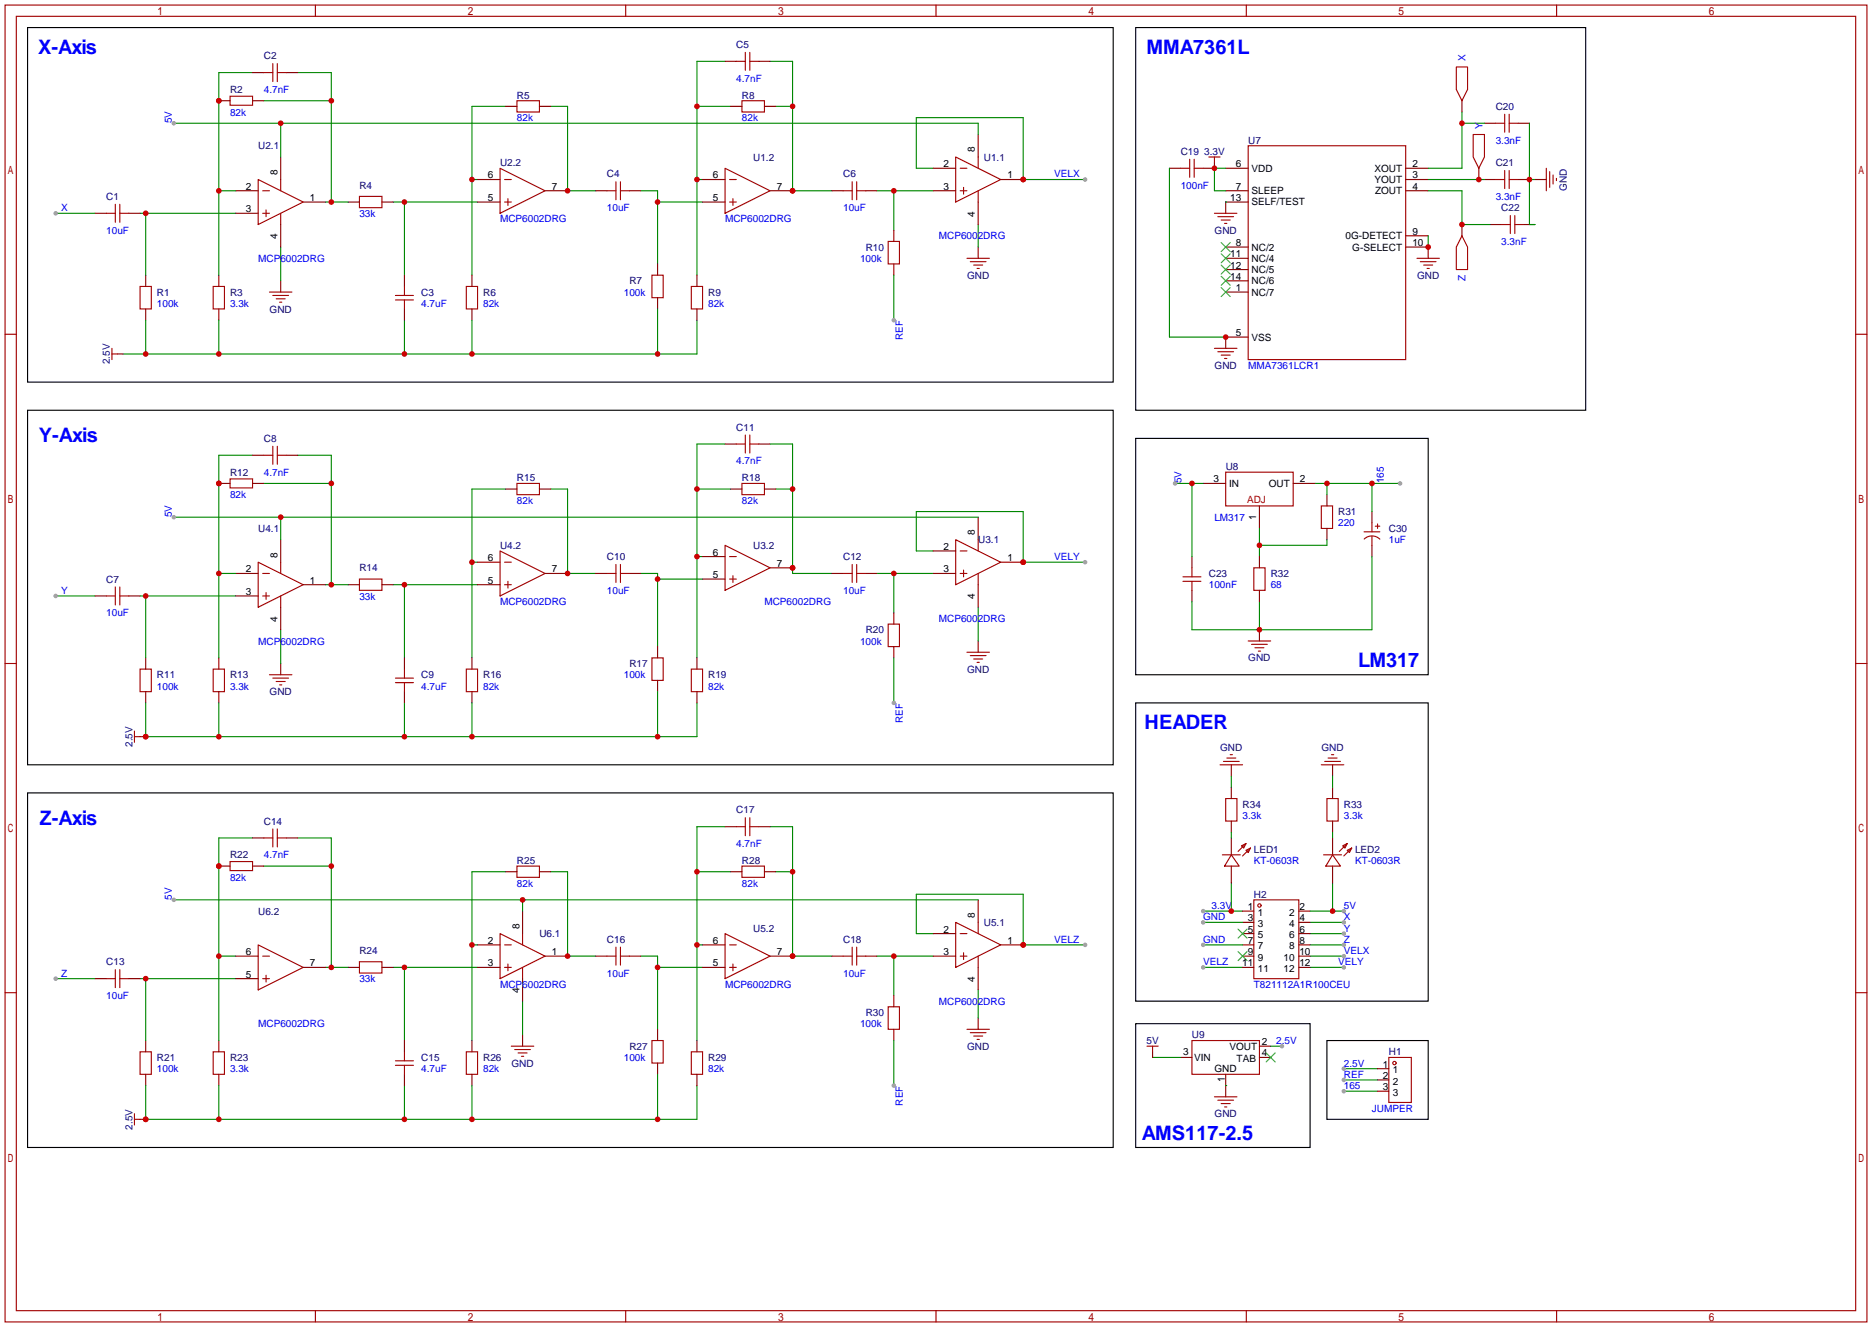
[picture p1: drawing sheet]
<svg xmlns="http://www.w3.org/2000/svg" width="423mm" height="299mm" viewBox="0 0 423 299" stroke-linecap="round" stroke-linejoin="round" font-family="sans-serif">
<g fill="none" stroke="#a10000" stroke-width=".25">
<path d="M1.1 1.1h420.4v297.2h-420.4zM3.7 3.7h415.3v292.1h-415.3zM71.2 1.1v2.6M141.3 1.1v2.6M211.3 1.1v2.6M281.4 1.1v2.6M351.5 1.1v2.6M1.1 75.4h2.6M419 75.4h2.5M1.1 149.7h2.6M419 149.7h2.5M1.1 224h2.6"/>
<path d="M419 224h2.5M71.2 295.8v2.5M141.3 295.8v2.5M211.3 295.8v2.5M281.4 295.8v2.5M351.5 295.8v2.5"/>
</g>
<path d="M12.6 48.1h8.9" fill="none" stroke="#008700" stroke-width=".25"/>
<circle cx="12.6" cy="48.1" r=".51" fill="#999"/>
<path d="M114.2 24h-7.6v38.1M106.6 40.5h1.2" fill="none" stroke="#008700" stroke-width=".25"/>
<circle cx="106.6" cy="40.5" r=".63" fill="#c00"/>
<path d="M88.8 45.6h19M91.3 45.6v16.5" fill="none" stroke="#008700" stroke-width=".25"/>
<circle cx="91.3" cy="45.6" r=".63" fill="#c00"/>
<path d="M124.3 24h3.8v19.1h6.4M144.7 43.1h3.8v16.5M148.5 45.6h10.1" fill="none" stroke="#008700" stroke-width=".25"/>
<circle cx="148.5" cy="45.6" r=".63" fill="#c00"/>
<g fill="none" stroke="#870000" stroke-width=".25">
<path d="M114.2 24h2.5M121.8 24h2.5M78.6 45.6h2.6M86.2 45.6h2.6M148.5 59.6v2.5M32.9 62.1v2.5M32.9 69.7v2.6M49.4 62.1v2.5M49.4 69.7v2.6M63.4 63.4v2.5M106.6 62.1v2.5M106.6 69.7v2.6"/>
<path d="M148.5 67.2v2.5"/>
</g>
<path d="M116.7 22.7h5.1v2.6h-5.1zM81.2 44.3h5v2.6h-5zM31.6 64.6h2.6v5.1h-2.6zM48.1 64.6h2.6v5.1h-2.6zM60.8 65.9h5.1M61.6 66.7h3.6M62.4 67.4h2M63.1 68.2h.5M105.3 64.6h2.5v5.1h-2.5zM147.2 62.1h2.5v5.1h-2.5z" fill="none" stroke="#a10000" stroke-width=".25"/>
<path d="M63.4 55.8v7.6M32.9 72.3v7.6M49.4 72.3v7.6M91.3 72.3v7.6M106.6 72.3v7.6M148.5 69.7v10.2M157.4 72.3v7.6h-129.6" fill="none" stroke="#008700" stroke-width=".25"/>
<g fill="#c00">
<circle cx="32.9" cy="79.9" r=".63"/>
<circle cx="49.4" cy="79.9" r=".63"/>
<circle cx="91.3" cy="79.9" r=".63"/>
<circle cx="106.6" cy="79.9" r=".63"/>
<circle cx="148.5" cy="79.9" r=".63"/>
</g>
<path d="M31.6 48.1h21.6M32.9 48.1v14" fill="none" stroke="#008700" stroke-width=".25"/>
<circle cx="32.9" cy="48.1" r=".63" fill="#c00"/>
<path d="M163.7 13.8h-6.3v48.3M157.4 24h7.6M157.4 40.5h1.2" fill="none" stroke="#008700" stroke-width=".25"/>
<g fill="#c00">
<circle cx="157.4" cy="40.5" r=".63"/>
<circle cx="157.4" cy="24" r=".63"/>
</g>
<path d="M173.9 13.8h5v29.3h8.9M175.1 24h3.8" fill="none" stroke="#008700" stroke-width=".25"/>
<g fill="#c00">
<circle cx="178.9" cy="24" r=".63"/>
<circle cx="178.9" cy="43.1" r=".63"/>
</g>
<path d="M198 43.1h12.7M201.8 43.1v8.8" fill="none" stroke="#008700" stroke-width=".25"/>
<circle cx="201.8" cy="43.1" r=".63" fill="#c00"/>
<path d="M166.2 13.8h2.1M168.3 11.8v4.1M169.3 11.8v4.1M169.3 13.8h2M167.5 22.7h5.1v2.6h-5.1zM200.5 54.5h2.6v5.1h-2.6zM156.1 64.6h2.5v5.1h-2.5z" fill="none" stroke="#a10000" stroke-width=".25"/>
<path d="M163.7 13.8h2.5M171.3 13.8h2.6M165 24h2.5M172.6 24h2.5M201.8 51.9v2.6M201.8 59.6v2.5M157.4 62.1v2.5M157.4 69.7v2.6" fill="none" stroke="#870000" stroke-width=".25"/>
<path d="M210.7 38h-3.8v-11.5h24.1v14h14" fill="none" stroke="#008700" stroke-width=".25"/>
<circle cx="231" cy="40.5" r=".63" fill="#c00"/>
<circle cx="245" cy="40.5" r=".51" fill="#999"/>
<path d="M112.9 38l10.2 5.1-10.2 5zM58.3 40.5l10.2 5.1-10.2 5.1zM59.3 43.1h1.5M59.3 48.1h1.5M60.1 47.4v1.5M63.4 40.5v2.6M63.4 48.1v2.6M113.9 40.5h1.5M113.9 45.6h1.5M114.7 44.8v1.6" fill="none" stroke="#a10000" stroke-width=".25"/>
<path d="M63.4 35.4v5.1M53.2 48.1h5.1M53.2 43.1h5.1M63.4 50.7v5.1M68.5 45.6h5M107.8 45.6h5.1M107.8 40.5h5.1M123.1 43.1h5" fill="none" stroke="#870000" stroke-width=".25"/>
<circle cx="128.1" cy="43.1" r=".63" fill="#c00"/>
<path d="M26.5 79.9h1.3" fill="none" stroke="#870000" stroke-width=".25"/>
<path d="M25.3 78.6v2.6M25.3 79.9h1.2" fill="none" stroke="#a10000" stroke-width=".25"/>
<path d="M67.2 16.4h7.6v29.2M59.6 22.7h15.2M73.5 45.6h5.1" fill="none" stroke="#008700" stroke-width=".25"/>
<g fill="#c00">
<circle cx="74.8" cy="45.6" r=".63"/>
<circle cx="74.8" cy="22.7" r=".63"/>
</g>
<path d="M57 16.4h-7.6v45.7M49.4 43.1h3.8" fill="none" stroke="#008700" stroke-width=".25"/>
<g fill="#c00">
<circle cx="49.4" cy="43.1" r=".63"/>
<circle cx="49.4" cy="22.7" r=".63"/>
</g>
<path d="M51.9 21.7h5.1v2h-5.1z" fill="none" stroke="#a10000" stroke-width=".25"/>
<path d="M49.4 22.7h2.5M57 22.7h2.6" fill="none" stroke="#870000" stroke-width=".25"/>
<circle cx="49.4" cy="22.7" r=".63" fill="#c00"/>
<path d="M57 16.4h2.6M64.6 16.4h2.6M21.5 48.1h2.5M29.1 48.1h2.5M134.5 43.1h2.5M142.1 43.1h2.6M187.8 43.1h2.6M195.5 43.1h2.5M91.3 62.1v2.5M91.3 69.7v2.6" fill="none" stroke="#870000" stroke-width=".25"/>
<g fill="none" stroke="#a10000" stroke-width=".25">
<path d="M59.6 16.4h2M61.6 14.4v4M62.6 14.4v4M62.6 16.4h2M24 48.1h2M26 46.1v4.1M27.1 46.1v4.1M27.1 48.1h2M137 43.1h2.1M139.1 41v4.1M140.1 41v4.1M140.1 43.1h2"/>
<path d="M190.4 43.1h2M192.4 41v4.1M193.4 43.1h2.1M193.4 41v4.1M89.3 66.7h4M89.3 67.7h4M91.3 64.6v2.1M91.3 67.7v2"/>
</g>
<path d="M6.2 6.2h245.1v80h-245.1z" fill="none" stroke="#000" stroke-width=".25"/>
<path d="M201.8 62.1v10.2" fill="none" stroke="#008700" stroke-width=".25"/>
<circle cx="201.8" cy="72.3" r=".51" fill="#999"/>
<path d="M276.7 106.6h15.3v7.6h-15.3zM298.3 114.2h2.6v5.1h-2.6zM309.8 118v2M310.5 118.7h1M311 118.2v1.1M267.1 130.2h4M267.1 131.2h4M269.1 128.1v2.1M269.1 131.2v2M308 120h3.5M308 121.7a2.54 2.54 0 0 1 3.5 0M309.8 121v2.1" fill="none" stroke="#a10000" stroke-width=".25"/>
<path d="M271.7 109.1h5M284.4 114.2v5.1M292 109.1h5.1M299.6 111.6v2.6M299.6 119.3v2.5M309.8 115.4v2.6M269.1 125.6v2.5M269.1 133.2v2.6M309.8 123.1v2.5" fill="none" stroke="#870000" stroke-width=".25"/>
<path d="M297.1 109.1h19M299.6 109.1v2.5M309.8 109.1v6.3" fill="none" stroke="#008700" stroke-width=".25"/>
<g fill="#c00">
<circle cx="299.6" cy="109.1" r=".63"/>
<circle cx="309.8" cy="109.1" r=".63"/>
</g>
<circle cx="316.1" cy="109.1" r=".51" fill="#999"/>
<path d="M284.4 119.3v6.3M299.6 121.8v1.3h-15.2" fill="none" stroke="#008700" stroke-width=".25"/>
<circle cx="284.4" cy="123.1" r=".63" fill="#c00"/>
<path d="M265.3 109.1h6.4M269.1 109.1v16.5" fill="none" stroke="#008700" stroke-width=".25"/>
<circle cx="269.1" cy="109.1" r=".63" fill="#c00"/>
<circle cx="265.3" cy="109.1" r=".51" fill="#999"/>
<path d="M284.4 142.1v2.6" fill="none" stroke="#870000" stroke-width=".25"/>
<path d="M281.8 144.7h5.1M282.6 145.4h3.5M283.3 146.2h2.1M284.1 146.9h.5" fill="none" stroke="#a10000" stroke-width=".25"/>
<path d="M284.4 135.8v6.3M309.8 125.6v16.5h-40.7v-6.3" fill="none" stroke="#008700" stroke-width=".25"/>
<circle cx="284.4" cy="142.1" r=".63" fill="#c00"/>
<path d="M278 199.3v6.3M271.7 205.6h8.8" fill="none" stroke="#008700" stroke-width=".25"/>
<circle cx="278" cy="205.6" r=".63" fill="#c00"/>
<circle cx="271.7" cy="205.6" r=".51" fill="#999"/>
<path d="M271.7 218.3h8.8" fill="none" stroke="#008700" stroke-width=".25"/>
<circle cx="271.7" cy="218.3" r=".51" fill="#999"/>
<path d="M259 236.1h2.5M260.2 236.1v1.3M269.1 234.8h15.3v7.6h-15.3zM274.2 247.5h5.1M275 248.3h3.5M275.7 249h2M276.5 249.8h.5" fill="none" stroke="#a10000" stroke-width=".25"/>
<path d="M260.2 237.4v1.2M266.6 238.6h2.5M284.4 236.1h2.5M284.4 238.6h2.5M276.7 242.4v5.1" fill="none" stroke="#870000" stroke-width=".25"/>
<path d="M285.9 237.6l2 2M287.9 237.6l-2 2" fill="none" stroke="#3c3" stroke-width=".25"/>
<path d="M260.2 238.6h6.4M286.9 236.1h2.5M276.7 245h.1" fill="none" stroke="#008700" stroke-width=".25"/>
<circle cx="289.4" cy="236.1" r=".51" fill="#999"/>
<path d="M281.8 32.9h35.6v48.3h-35.6zM274.2 48.1h5.1M275 48.9h3.5M275.7 49.7h2M276.5 50.4h.5M319.9 58.3h5.1M320.7 59.1h3.5M321.4 59.8h2.1M322.2 60.6h.5" fill="none" stroke="#a10000" stroke-width=".25"/>
<g fill="none" stroke="#870000" stroke-width=".25">
<path d="M276.7 38h5.1M317.4 38h5.1M276.7 43.1h5.1M276.7 55.8h5.1M276.7 58.3h5.1M281.8 45.6h-5.1v2.5M317.4 43.1h5.1M317.4 55.8h5.1v2.5M317.4 53.2h5.1M317.4 40.5h5.1M276.7 60.8h5.1M276.7 63.4h5.1"/>
<path d="M276.7 65.9h5.1M276.7 76.1h5.1"/>
</g>
<path d="M275.7 54.7l2 2.1M275.7 57.3l2 2M275.7 59.8l2 2M277.7 54.7l-2 2.1M277.7 57.3l-2 2M277.7 59.8l-2 2M275.7 62.4l2 2M275.7 64.9l2 2M277.7 62.4l-2 2M277.7 64.9l-2 2" fill="none" stroke="#3c3" stroke-width=".25"/>
<path d="M276.7 45.6h.1M322.5 53.2v2.6" fill="none" stroke="#008700" stroke-width=".25"/>
<circle cx="322.5" cy="55.8" r=".63" fill="#c00"/>
<path d="M264 38h2.6M271.7 38h2.5M276.7 76.1v2.5" fill="none" stroke="#870000" stroke-width=".25"/>
<path d="M266.6 38h2M268.6 35.9v4.1M269.6 35.9v4.1M269.6 38h2.1M274.2 78.6h5.1M275 79.4h3.5M275.7 80.1h2M276.5 80.9h.5" fill="none" stroke="#a10000" stroke-width=".25"/>
<path d="M264 38v38.1h12.7" fill="none" stroke="#008700" stroke-width=".25"/>
<circle cx="276.7" cy="76.1" r=".63" fill="#c00"/>
<path d="M274.2 36.7v1.3" fill="none" stroke="#870000" stroke-width=".25"/>
<path d="M272.9 35.4h2.6M274.2 35.4v1.3" fill="none" stroke="#a10000" stroke-width=".25"/>
<path d="M276.7 38h-2.5v5.1h2.5" fill="none" stroke="#008700" stroke-width=".25"/>
<circle cx="274.2" cy="38" r=".63" fill="#c00"/>
<path d="M335.2 27.8h2.5M342.8 27.8h2.5M335.2 40.5h2.5M336.4 50.7h2.6M342.8 40.5h2.5M344 50.7h2.6" fill="none" stroke="#870000" stroke-width=".25"/>
<path d="M337.7 27.8h2M339.7 25.8v4M339.7 38.5v4M340.7 25.8v4M340.7 38.5v4M340.7 27.8h2.1M337.7 40.5h2M339 50.7h2M340.7 40.5h2.1M341 48.6v4.1M342 48.6v4.1M342 50.7h2" fill="none" stroke="#a10000" stroke-width=".25"/>
<path d="M345.3 27.8v22.9h1.3M345.3 40.5h1.3" fill="none" stroke="#008700" stroke-width=".25"/>
<circle cx="345.3" cy="40.5" r=".63" fill="#c00"/>
<path d="M346.6 40.5h2.5" fill="none" stroke="#870000" stroke-width=".25"/>
<path d="M349.1 38v5.1M349.9 38.7v3.6M350.6 39.5v2M351.4 40.3v.5" fill="none" stroke="#a10000" stroke-width=".25"/>
<path d="M330.1 25.3v12.7h-7.6M330.1 27.8h5.1" fill="none" stroke="#008700" stroke-width=".25"/>
<circle cx="330.1" cy="27.8" r=".63" fill="#c00"/>
<path d="M322.5 40.5h12.7M322.5 43.1h7.6v7.6h6.3" fill="none" stroke="#008700" stroke-width=".25"/>
<path d="M330.1 22.7v2.6M333.9 38v2.5" fill="none" stroke="#870000" stroke-width=".25"/>
<path d="M328.8 15.1h2.5v5.1l-1.2 2.5-1.3-2.5z" fill="none" stroke="#a10000" stroke-width=".25"/>
<circle cx="333.9" cy="40.5" r=".63" fill="#c00"/>
<path d="M332.6 30.4h2.6v5l-1.3 2.6-1.3-2.6z" fill="none" stroke="#a10000" stroke-width=".25"/>
<path d="M330.1 50.7v2.5" fill="none" stroke="#870000" stroke-width=".25"/>
<circle cx="330.1" cy="50.7" r=".63" fill="#c00"/>
<path d="M330.1 53.2l1.2 2.6v5h-2.5v-5z" fill="none" stroke="#a10000" stroke-width=".25"/>
<path d="M300.9 199.3v6.3M295.8 205.6h7.6" fill="none" stroke="#008700" stroke-width=".25"/>
<circle cx="300.9" cy="205.6" r=".63" fill="#c00"/>
<circle cx="303.4" cy="205.6" r=".51" fill="#999"/>
<path d="M295.8 218.3h7.6" fill="none" stroke="#008700" stroke-width=".25"/>
<circle cx="303.4" cy="218.3" r=".51" fill="#999"/>
<path d="M256.4 6.2h101.6v86.4h-101.6zM256.4 98.9h66.1v53.4h-66.1zM256.4 158.6h66.1v67.3h-66.1zM256.4 231h39.4v28h-39.4z" fill="none" stroke="#000" stroke-width=".25"/>
<path d="M303.4 243.7h7.6" fill="none" stroke="#008700" stroke-width=".25"/>
<circle cx="303.4" cy="243.7" r=".51" fill="#999"/>
<path d="M303.4 241.2h7.6" fill="none" stroke="#008700" stroke-width=".25"/>
<circle cx="303.4" cy="241.2" r=".51" fill="#999"/>
<path d="M303.4 246.3h7.6" fill="none" stroke="#008700" stroke-width=".25"/>
<circle cx="303.4" cy="246.3" r=".51" fill="#999"/>
<path d="M299.6 234.8h22.9v17.8h-22.9z" fill="none" stroke="#000" stroke-width=".25"/>
<g fill="none" stroke="#a10000" stroke-width=".25">
<path d="M275.5 172.6h5M276.2 171.8h3.6M277 171.1h2M277.7 170.3h.6M298.3 172.6h5.1M299.1 171.8h3.5M299.8 171.1h2.1M300.6 170.3h.5M276 192.9h4M278 192.9l1.8 2.6h-3.3zM280.3 190.9l1-.5-.5 1zM281.3 191.9l1-.5-.5 1z"/>
<path d="M281.3 190.4l-1.8 1.8M282.3 191.4l-1.8 1.8M298.8 192.9h4.1M300.9 192.9l1.7 2.6h-3.3zM303.1 190.9l1.1-.5-.5 1zM304.2 191.9l1-.5-.5 1zM304.2 190.4l-1.8 1.8M305.2 191.4l-1.8 1.8"/>
</g>
<path d="M278 172.6v2.5M300.9 172.6v2.5M278 189.1v3.8M278 195.5v3.8M300.9 189.1v3.8M300.9 195.5v3.8" fill="none" stroke="#870000" stroke-width=".25"/>
<path d="M295.8 215.8h7.6" fill="none" stroke="#008700" stroke-width=".25"/>
<circle cx="303.4" cy="215.8" r=".51" fill="#999"/>
<path d="M295.8 213.2h7.6" fill="none" stroke="#008700" stroke-width=".25"/>
<circle cx="303.4" cy="213.2" r=".51" fill="#999"/>
<path d="M295.8 210.7h7.6" fill="none" stroke="#008700" stroke-width=".25"/>
<circle cx="303.4" cy="210.7" r=".51" fill="#999"/>
<path d="M295.8 208.2h7.6" fill="none" stroke="#008700" stroke-width=".25"/>
<circle cx="303.4" cy="208.2" r=".51" fill="#999"/>
<path d="M283.1 128.1h2.5v5.1h-2.5zM276.7 180.2h2.6v5.1h-2.6zM299.6 180.2h2.5v5.1h-2.5z" fill="none" stroke="#a10000" stroke-width=".25"/>
<path d="M284.4 125.6v2.5M284.4 133.2v2.6M278 177.7v2.5M300.9 177.7v2.5M278 185.3v2.5M300.9 185.3v2.5" fill="none" stroke="#870000" stroke-width=".25"/>
<path d="M12.6 134.5h8.9M278 175.1v2.6M300.9 175.1v2.6M278 187.8v1.3M300.9 187.8v1.3" fill="none" stroke="#008700" stroke-width=".25"/>
<circle cx="12.6" cy="134.5" r=".51" fill="#999"/>
<path d="M114.2 110.4h-7.6v38.1M106.6 126.9h1.2" fill="none" stroke="#008700" stroke-width=".25"/>
<circle cx="106.6" cy="126.9" r=".63" fill="#c00"/>
<path d="M88.8 132h19M91.3 132v16.5" fill="none" stroke="#008700" stroke-width=".25"/>
<circle cx="91.3" cy="132" r=".63" fill="#c00"/>
<path d="M124.3 110.4h3.8v19h6.4M144.7 129.4h3.8v16.5M148.5 130.7h10.1" fill="none" stroke="#008700" stroke-width=".25"/>
<circle cx="148.5" cy="130.7" r=".63" fill="#c00"/>
<g fill="none" stroke="#870000" stroke-width=".25">
<path d="M114.2 110.4h2.5M121.8 110.4h2.5M78.6 132h2.6M86.2 132h2.6M32.9 148.5v2.5M32.9 156.1v2.5M49.4 148.5v2.5M49.4 156.1v2.5M63.4 149.7v2.6M106.6 148.5v2.5M106.6 156.1v2.5M148.5 145.9v2.6"/>
<path d="M148.5 153.5v2.6"/>
</g>
<path d="M116.7 109.1h5.1v2.5h-5.1zM81.2 130.7h5v2.5h-5zM31.6 151h2.6v5.1h-2.6zM48.1 151h2.6v5.1h-2.6zM60.8 152.3h5.1M61.6 153h3.6M62.4 153.8h2M63.1 154.6h.5M105.3 151h2.5v5.1h-2.5zM147.2 148.5h2.5v5h-2.5z" fill="none" stroke="#a10000" stroke-width=".25"/>
<path d="M32.9 158.6v7.6h124.5v-7.6M49.4 158.6v7.6M63.4 142.1v7.6M91.3 158.6v7.6M106.6 158.6v7.6M148.5 156.1v10.1" fill="none" stroke="#008700" stroke-width=".25"/>
<g fill="#c00">
<circle cx="32.9" cy="166.2" r=".63"/>
<circle cx="49.4" cy="166.2" r=".63"/>
<circle cx="91.3" cy="166.2" r=".63"/>
<circle cx="106.6" cy="166.2" r=".63"/>
<circle cx="148.5" cy="166.2" r=".63"/>
</g>
<path d="M31.6 134.5h21.6M32.9 134.5v14" fill="none" stroke="#008700" stroke-width=".25"/>
<circle cx="32.9" cy="134.5" r=".63" fill="#c00"/>
<path d="M157.4 110.4h7.6M163.7 100.2h-6.3v48.3M157.4 125.6h1.2" fill="none" stroke="#008700" stroke-width=".25"/>
<g fill="#c00">
<circle cx="157.4" cy="125.6" r=".63"/>
<circle cx="157.4" cy="110.4" r=".63"/>
</g>
<path d="M173.9 100.2h5v29.2h8.9M175.1 110.4h3.8" fill="none" stroke="#008700" stroke-width=".25"/>
<g fill="#c00">
<circle cx="178.9" cy="128.1" r=".63"/>
<circle cx="178.9" cy="110.4" r=".63"/>
</g>
<path d="M198 129.4h12.7M201.8 129.4v8.9" fill="none" stroke="#008700" stroke-width=".25"/>
<circle cx="201.8" cy="129.4" r=".63" fill="#c00"/>
<path d="M168.3 98.2v4M169.3 98.2v4M166.2 100.2h2.1M167.5 109.1h5.1v2.5h-5.1zM169.3 100.2h2M156.1 151h2.5v5.1h-2.5zM200.5 140.8h2.6v5.1h-2.6zM218.3 147.2h5.1M219.1 148h3.5M219.8 148.7h2.1M220.6 149.5h.5" fill="none" stroke="#a10000" stroke-width=".25"/>
<path d="M163.7 100.2h2.5M165 110.4h2.5M171.3 100.2h2.6M172.6 110.4h2.5M201.8 138.3v2.5M157.4 148.5v2.5M157.4 156.1v2.5M201.8 145.9v2.6M220.9 144.7v2.5" fill="none" stroke="#870000" stroke-width=".25"/>
<path d="M210.7 124.3h-3.8v-8.9h24.1v11.5h14M220.9 137v7.7" fill="none" stroke="#008700" stroke-width=".25"/>
<circle cx="231" cy="126.9" r=".63" fill="#c00"/>
<circle cx="245" cy="126.9" r=".51" fill="#999"/>
<path d="M58.3 126.9l10.2 5.1-10.2 5zM59.3 129.4h1.5M59.3 134.5h1.5M60.1 133.7v1.6M63.4 126.9v2.5M63.4 134.5v2.5M112.9 124.3l10.2 5.1-10.2 5.1zM113.9 126.9h1.5M113.9 132h1.5M114.7 131.2v1.5" fill="none" stroke="#a10000" stroke-width=".25"/>
<path d="M53.2 134.5h5.1M53.2 129.4h5.1M63.4 121.8v5.1M63.4 137v5.1M68.5 132h5M107.8 132h5.1M107.8 126.9h5.1M123.1 129.4h5" fill="none" stroke="#870000" stroke-width=".25"/>
<circle cx="128.1" cy="129.4" r=".63" fill="#c00"/>
<path d="M31.6 166.2h1.3" fill="none" stroke="#870000" stroke-width=".25"/>
<circle cx="32.9" cy="166.2" r=".63" fill="#c00"/>
<path d="M30.4 165v2.5M30.4 166.2h1.2" fill="none" stroke="#a10000" stroke-width=".25"/>
<path d="M59.6 109.1h15.2M67.2 102.7h7.6v29.3M73.5 132h5.1" fill="none" stroke="#008700" stroke-width=".25"/>
<g fill="#c00">
<circle cx="74.8" cy="132" r=".63"/>
<circle cx="74.8" cy="109.1" r=".63"/>
</g>
<path d="M57 102.7h-7.6v45.8M49.4 129.4h3.8" fill="none" stroke="#008700" stroke-width=".25"/>
<g fill="#c00">
<circle cx="49.4" cy="129.4" r=".63"/>
<circle cx="49.4" cy="109.1" r=".63"/>
</g>
<path d="M51.9 108.1h5.1v2h-5.1z" fill="none" stroke="#a10000" stroke-width=".25"/>
<path d="M49.4 109.1h2.5M57 109.1h2.6" fill="none" stroke="#870000" stroke-width=".25"/>
<circle cx="49.4" cy="109.1" r=".63" fill="#c00"/>
<path d="M57 102.7h2.6M64.6 102.7h2.6M21.5 134.5h2.5M29.1 134.5h2.5M134.5 129.4h2.5M142.1 129.4h2.6M187.8 129.4h2.6M195.5 129.4h2.5M91.3 148.5v2.5M91.3 156.1v2.5" fill="none" stroke="#870000" stroke-width=".25"/>
<g fill="none" stroke="#a10000" stroke-width=".25">
<path d="M59.6 102.7h2M61.6 100.7v4.1M62.6 100.7v4.1M62.6 102.7h2M24 134.5h2M26 132.5v4M27.1 132.5v4M27.1 134.5h2M137 129.4h2.1M139.1 127.4v4M140.1 127.4v4M140.1 129.4h2"/>
<path d="M190.4 129.4h2M192.4 127.4v4M193.4 129.4h2.1M193.4 127.4v4M89.3 153h4M89.3 154.1h4M91.3 151v2M91.3 154.1v2"/>
</g>
<path d="M6.2 92.6h245.1v80h-245.1z" fill="none" stroke="#000" stroke-width=".25"/>
<path d="M201.8 148.5v10.1" fill="none" stroke="#008700" stroke-width=".25"/>
<circle cx="201.8" cy="158.6" r=".51" fill="#999"/>
<path d="M12.6 220.9h8.9" fill="none" stroke="#008700" stroke-width=".25"/>
<circle cx="12.6" cy="220.9" r=".51" fill="#999"/>
<path d="M114.2 196.7h-7.6v38.1M106.6 213.2h1.2" fill="none" stroke="#008700" stroke-width=".25"/>
<circle cx="106.6" cy="213.2" r=".63" fill="#c00"/>
<path d="M88.8 218.3h19M91.3 218.3v16.5" fill="none" stroke="#008700" stroke-width=".25"/>
<circle cx="91.3" cy="218.3" r=".63" fill="#c00"/>
<path d="M124.3 196.7h3.8v19.1h6.4M144.7 215.8h3.8v16.5M148.5 218.3h10.1" fill="none" stroke="#008700" stroke-width=".25"/>
<circle cx="148.5" cy="218.3" r=".63" fill="#c00"/>
<g fill="none" stroke="#870000" stroke-width=".25">
<path d="M114.2 196.7h2.5M121.8 196.7h2.5M78.6 218.3h2.6M86.2 218.3h2.6M32.9 234.8v2.6M49.4 234.8v2.6M106.6 234.8v2.6M118 233.6v2.5M148.5 232.3v2.5M148.5 239.9v2.5M32.9 242.4v2.6M49.4 242.4v2.6"/>
<path d="M106.6 242.4v2.6"/>
</g>
<path d="M116.7 195.5h5.1v2.5h-5.1zM81.2 217h5v2.6h-5zM31.6 237.4h2.6v5h-2.6zM48.1 237.4h2.6v5h-2.6zM105.3 237.4h2.5v5h-2.5zM115.4 236.1h5.1M116.2 236.9h3.6M117 237.6h2M117.7 238.4h.5M147.2 234.8h2.5v5.1h-2.5z" fill="none" stroke="#a10000" stroke-width=".25"/>
<path d="M118 225.9v7.7M32.9 245v7.6h124.5v-7.6M49.4 245v7.6M91.3 245v7.6M106.6 245v7.6M148.5 242.4v10.2" fill="none" stroke="#008700" stroke-width=".25"/>
<g fill="#c00">
<circle cx="32.9" cy="252.6" r=".63"/>
<circle cx="49.4" cy="252.6" r=".63"/>
<circle cx="91.3" cy="252.6" r=".63"/>
<circle cx="106.6" cy="252.6" r=".63"/>
<circle cx="148.5" cy="252.6" r=".63"/>
</g>
<path d="M31.6 220.9h21.6M32.9 220.9v13.9" fill="none" stroke="#008700" stroke-width=".25"/>
<circle cx="32.9" cy="220.9" r=".63" fill="#c00"/>
<path d="M157.4 196.7h7.6M163.7 186.6h-6.3v48.2M157.4 213.2h1.2" fill="none" stroke="#008700" stroke-width=".25"/>
<g fill="#c00">
<circle cx="157.4" cy="213.2" r=".63"/>
<circle cx="157.4" cy="196.7" r=".63"/>
</g>
<path d="M173.9 186.6h5v29.2h8.9M175.1 196.7h3.8" fill="none" stroke="#008700" stroke-width=".25"/>
<g fill="#c00">
<circle cx="178.9" cy="196.7" r=".63"/>
<circle cx="178.9" cy="215.8" r=".63"/>
</g>
<path d="M198 215.8h12.7M201.8 215.8v8.9" fill="none" stroke="#008700" stroke-width=".25"/>
<circle cx="201.8" cy="215.8" r=".63" fill="#c00"/>
<path d="M166.2 186.6h2.1M167.5 195.5h5.1v2.5h-5.1zM168.3 184.5v4.1M169.3 184.5v4.1M169.3 186.6h2M156.1 237.4h2.5v5h-2.5zM200.5 227.2h2.6v5.1h-2.6zM218.3 232.3h5.1M219.1 233h3.5M219.8 233.8h2.1M220.6 234.6h.5" fill="none" stroke="#a10000" stroke-width=".25"/>
<path d="M163.7 186.6h2.5M165 196.7h2.5M171.3 186.6h2.6M172.6 196.7h2.5M157.4 234.8v2.6M201.8 224.7v2.5M201.8 232.3v2.5M220.9 229.7v2.6M157.4 242.4v2.6" fill="none" stroke="#870000" stroke-width=".25"/>
<path d="M210.7 210.7h-3.8v-8.9h24.1v11.4h14" fill="none" stroke="#008700" stroke-width=".25"/>
<circle cx="231" cy="213.2" r=".63" fill="#c00"/>
<circle cx="245" cy="213.2" r=".51" fill="#999"/>
<path d="M31.6 252.6h1.3" fill="none" stroke="#870000" stroke-width=".25"/>
<circle cx="32.9" cy="252.6" r=".63" fill="#c00"/>
<path d="M30.4 251.3v2.6M30.4 252.6h1.2" fill="none" stroke="#a10000" stroke-width=".25"/>
<path d="M59.6 195.5h15.2M67.2 189.1h7.6v29.2M73.5 218.3h5.1" fill="none" stroke="#008700" stroke-width=".25"/>
<g fill="#c00">
<circle cx="74.8" cy="218.3" r=".63"/>
<circle cx="74.8" cy="195.5" r=".63"/>
</g>
<path d="M57 189.1h-7.6v45.7M49.4 215.8h3.8" fill="none" stroke="#008700" stroke-width=".25"/>
<g fill="#c00">
<circle cx="49.4" cy="215.8" r=".63"/>
<circle cx="49.4" cy="195.5" r=".63"/>
</g>
<path d="M51.9 194.4h5.1v2.1h-5.1z" fill="none" stroke="#a10000" stroke-width=".25"/>
<path d="M49.4 195.5h2.5M57 195.5h2.6" fill="none" stroke="#870000" stroke-width=".25"/>
<circle cx="49.4" cy="195.5" r=".63" fill="#c00"/>
<path d="M57 189.1h2.6M64.6 189.1h2.6M134.5 215.8h2.5M142.1 215.8h2.6M187.8 215.8h2.6M195.5 215.8h2.5M21.5 220.9h2.5M29.1 220.9h2.5M91.3 234.8v2.6M91.3 242.4v2.6" fill="none" stroke="#870000" stroke-width=".25"/>
<g fill="none" stroke="#a10000" stroke-width=".25">
<path d="M59.6 189.1h2M61.6 187.1v4M62.6 187.1v4M62.6 189.1h2M26 218.8v4.1M27.1 218.8v4.1M137 215.8h2.1M139.1 213.7v4.1M140.1 213.7v4.1M140.1 215.8h2M190.4 215.8h2M192.4 213.7v4.1"/>
<path d="M193.4 215.8h2.1M193.4 213.7v4.1M24 220.9h2M27.1 220.9h2M89.3 239.4h4M91.3 237.4v2M89.3 240.4h4M91.3 240.4v2"/>
</g>
<path d="M6.2 178.9h245.1v80.1h-245.1z" fill="none" stroke="#000" stroke-width=".25"/>
<path d="M201.8 234.8v10.2" fill="none" stroke="#008700" stroke-width=".25"/>
<circle cx="201.8" cy="245" r=".51" fill="#999"/>
<g fill="none" stroke="#a10000" stroke-width=".25">
<path d="M283.1 203.1h10.1v17.8h-10.1zM313.6 238.6h5v10.2h-5z"/>
<circle cx="284.4" cy="204.3" r=".38"/>
<circle cx="314.8" cy="239.9" r=".38"/>
</g>
<g fill="none" stroke="#870000" stroke-width=".25">
<path d="M280.5 205.6h2.6M280.5 218.3h2.6M280.5 208.2h2.6M280.5 215.8h2.6M280.5 210.7h2.6M280.5 213.2h2.6M293.2 205.6h2.6M293.2 218.3h2.6M293.2 208.2h2.6M293.2 215.8h2.6M293.2 210.7h2.6M293.2 213.2h2.6"/>
<path d="M311 241.2h2.6M311 243.7h2.6M311 246.3h2.6"/>
</g>
<path d="M279.5 209.7l2.1 2M279.5 214.8l2.1 2M281.6 209.7l-2.1 2M281.6 214.8l-2.1 2" fill="none" stroke="#3c3" stroke-width=".25"/>
<path d="M271.7 208.2h8.8" fill="none" stroke="#008700" stroke-width=".25"/>
<circle cx="271.7" cy="208.2" r=".51" fill="#999"/>
<path d="M271.7 213.2h8.8" fill="none" stroke="#008700" stroke-width=".25"/>
<circle cx="271.7" cy="213.2" r=".51" fill="#999"/>
<path d="M158.6 45.6h5.1M158.6 40.5h5.1M173.9 43.1h5M220.9 55.8v2.5" fill="none" stroke="#870000" stroke-width=".25"/>
<path d="M163.7 38l10.2 5.1-10.2 5zM164.7 40.5h1.5M164.7 45.6h1.5M165.5 44.8v1.6M218.3 58.3h5.1M219.1 59.1h3.5M219.8 59.8h2.1M220.6 60.6h.5" fill="none" stroke="#a10000" stroke-width=".25"/>
<path d="M220.9 50.7v5.1M220.9 223.4v6.3" fill="none" stroke="#008700" stroke-width=".25"/>
<circle cx="178.9" cy="43.1" r=".63" fill="#c00"/>
<path d="M215.8 35.4l10.1 5.1-10.1 5.1zM216.8 38h1.5M220.9 35.4v2.6M216.8 43.1h1.5M217.6 42.3v1.5M220.9 43.1v2.5" fill="none" stroke="#a10000" stroke-width=".25"/>
<path d="M210.7 38h5.1M210.7 43.1h5.1M225.9 40.5h5.1" fill="none" stroke="#870000" stroke-width=".25"/>
<circle cx="231" cy="40.5" r=".63" fill="#c00"/>
<path d="M220.9 30.4v5M220.9 45.6v5.1M210.7 215.8h5.1M210.7 210.7h5.1M225.9 213.2h5.1" fill="none" stroke="#870000" stroke-width=".25"/>
<path d="M215.8 208.2l10.1 5-10.1 5.1zM216.8 210.7h1.5M216.8 215.8h1.5M217.6 215v1.5M220.9 208.2v2.5M220.9 215.8v2.5" fill="none" stroke="#a10000" stroke-width=".25"/>
<circle cx="231" cy="213.2" r=".63" fill="#c00"/>
<path d="M158.6 218.3h5.1M158.6 213.2h5.1M173.9 215.8h5M220.9 203.1v5.1M220.9 218.3v5.1" fill="none" stroke="#870000" stroke-width=".25"/>
<path d="M163.7 210.7l10.2 5.1-10.2 5.1zM164.7 213.2h1.5M164.7 218.3h1.5M165.5 217.6v1.5" fill="none" stroke="#a10000" stroke-width=".25"/>
<circle cx="178.9" cy="215.8" r=".63" fill="#c00"/>
<path d="M58.3 213.2l10.2 5.1-10.2 5.1zM59.3 215.8h1.5M112.9 210.7l10.2 5.1-10.2 5.1zM113.9 213.2h1.5M113.9 218.3h1.5M114.7 217.6v1.5M118 210.7v2.5M118 218.3v2.6M59.3 220.9h1.5M60.1 220.1v1.5" fill="none" stroke="#a10000" stroke-width=".25"/>
<path d="M53.2 215.8h5.1M68.5 218.3h5M107.8 218.3h5.1M107.8 213.2h5.1M123.1 215.8h5M53.2 220.9h5.1" fill="none" stroke="#870000" stroke-width=".25"/>
<circle cx="128.1" cy="215.8" r=".63" fill="#c00"/>
<path d="M118 205.6v5.1M118 220.9v5" fill="none" stroke="#870000" stroke-width=".25"/>
<path d="M39.2 27.8h181.7v2.6M63.4 27.8v7.6" fill="none" stroke="#008700" stroke-width=".25"/>
<circle cx="63.4" cy="27.8" r=".63" fill="#c00"/>
<circle cx="39.2" cy="27.8" r=".51" fill="#999"/>
<path d="M215.8 121.8l10.1 5.1-10.1 5.1zM216.8 124.3h1.5M216.8 129.4h1.5M217.6 128.7v1.5M220.9 121.8v2.5M220.9 129.4v2.6" fill="none" stroke="#a10000" stroke-width=".25"/>
<path d="M210.7 129.4h5.1M210.7 124.3h5.1M225.9 126.9h5.1" fill="none" stroke="#870000" stroke-width=".25"/>
<circle cx="231" cy="126.9" r=".63" fill="#c00"/>
<path d="M220.9 116.7v5.1M158.6 130.7h5.1M158.6 125.6h5.1M173.9 128.1h5M220.9 132v5" fill="none" stroke="#870000" stroke-width=".25"/>
<path d="M163.7 123.1l10.2 5-10.2 5.1zM164.7 125.6h1.5M164.7 130.7h1.5M165.5 129.9v1.5" fill="none" stroke="#a10000" stroke-width=".25"/>
<circle cx="178.9" cy="128.1" r=".63" fill="#c00"/>
<path d="M39.2 116.7h181.7M63.4 116.7v5.1" fill="none" stroke="#008700" stroke-width=".25"/>
<circle cx="63.4" cy="116.7" r=".63" fill="#c00"/>
<circle cx="39.2" cy="116.7" r=".51" fill="#999"/>
<path d="M39.2 203.1h181.7M118 203.1v2.5" fill="none" stroke="#008700" stroke-width=".25"/>
<circle cx="118" cy="203.1" r=".63" fill="#c00"/>
<circle cx="39.2" cy="203.1" r=".51" fill="#999"/>
<g font-size="4.5" fill="#00f">
<text x="8.6" y="12.1">X-Axis</text>
<text x="258.8" y="12.1">MMA7361L</text>
<text x="8.8" y="99.7">Y-Axis</text>
<text x="306.7" y="150.5">LM317</text>
<text x="258.4" y="164.5">HEADER</text>
<text x="8.9" y="186.1">Z-Axis</text>
<text x="257.8" y="257.2">AMS117-2.5</text>
</g>
<g font-size="2.3" fill="#000080">
<text x="166.2" y="10.8">C5</text>
<text x="59.6" y="13.4">C2</text>
<text x="51.9" y="21">R2</text>
<text x="116.7" y="22.3">R5</text>
<text x="167.5" y="22.3">R8</text>
<text x="337.7" y="24.8">C20</text>
<text x="58.3" y="33.7">U2.1</text>
<text x="266.6" y="35">C19</text>
<text x="271.9" y="35">3.3V</text>
<text x="281.8" y="32.4">U7</text>
<text x="112.9" y="37.5">U2.2</text>
<text x="137" y="40">C4</text>
<text x="170.1" y="36.2">U1.2</text>
<text x="190.4" y="40">C6</text>
<text x="222.1" y="36.2">U1.1</text>
<text x="337.7" y="37.5">C21</text>
<text x="24" y="45.1">C1</text>
<text x="81.2" y="42.6">R4</text>
<text x="339" y="47.7">C22</text>
<text x="353.7" y="43" transform="rotate(-90 353.7 43)">GND</text>
<text x="274.2" y="52.7">GND</text>
<text x="195.5" y="56.6">R10</text>
<text x="142.1" y="64.2">R7</text>
<text x="218.3" y="62.9">GND</text>
<text x="319.9" y="62.9">GND</text>
<text x="35.4" y="66.7">R1</text>
<text x="51.9" y="66.7">R3</text>
<text x="60.9" y="70.5">GND</text>
<text x="95.1" y="66.7">C3</text>
<text x="109.1" y="66.7">R6</text>
<text x="159.9" y="66.7">R9</text>
<text x="24.8" y="82.2" transform="rotate(-90 24.8 82.2)">2.5V</text>
<text x="274.2" y="83.2">GND</text>
<text x="59.6" y="99.7">C8</text>
<text x="166.2" y="97.2">C11</text>
<text x="51.9" y="107.4">R12</text>
<text x="276.7" y="106.1">U8</text>
<text x="116.7" y="108.6">R15</text>
<text x="167.5" y="108.6">R18</text>
<text x="302.1" y="116.2">R31</text>
<text x="58.3" y="120.1">U4.1</text>
<text x="112.9" y="123.9">U4.2</text>
<text x="170.1" y="123.9">U3.2</text>
<text x="220.9" y="122.6">U3.1</text>
<text x="313.6" y="120.1">C30</text>
<text x="24" y="131.5">C7</text>
<text x="81.2" y="128.9">R14</text>
<text x="137" y="126.4">C10</text>
<text x="190.4" y="126.4">C12</text>
<text x="272.9" y="130.2">C23</text>
<text x="286.9" y="130.2">R32</text>
<text x="195.5" y="142.9">R20</text>
<text x="281.8" y="149.3">GND</text>
<text x="35.4" y="153.1">R11</text>
<text x="51.9" y="153.1">R13</text>
<text x="95.1" y="153.1">C9</text>
<text x="109.1" y="153.1">R16</text>
<text x="142.1" y="150.5">R17</text>
<text x="159.9" y="153.1">R19</text>
<text x="218.3" y="151.8">GND</text>
<text x="60.9" y="156.9">GND</text>
<text x="29.9" y="168.6" transform="rotate(-90 29.9 168.6)">2.5V</text>
<text x="275.5" y="169.6">GND</text>
<text x="298.4" y="169.6">GND</text>
<text x="166.2" y="183.6">C17</text>
<text x="280.5" y="182.3">R34</text>
<text x="303.4" y="182.3">R33</text>
<text x="59.6" y="186.1">C14</text>
<text x="51.9" y="193.7">R22</text>
<text x="116.7" y="195">R25</text>
<text x="167.5" y="195">R28</text>
<text x="283.1" y="192.4">LED1</text>
<text x="305.9" y="192.4">LED2</text>
<text x="283.1" y="202.6">H2</text>
<text x="58.3" y="206.4">U6.2</text>
<text x="222.1" y="209">U5.1</text>
<text x="81.2" y="215.3">R24</text>
<text x="121.8" y="211.5">U6.1</text>
<text x="137" y="212.8">C16</text>
<text x="170.1" y="210.2">U5.2</text>
<text x="190.4" y="212.8">C18</text>
<text x="24" y="217.8">C13</text>
<text x="195.5" y="229.3">R30</text>
<text x="35.4" y="239.4">R21</text>
<text x="51.9" y="239.4">R23</text>
<text x="95.1" y="239.4">C15</text>
<text x="109.1" y="239.4">R26</text>
<text x="142.1" y="236.9">R27</text>
<text x="159.9" y="239.4">R29</text>
<text x="218.3" y="236.9">GND</text>
<text x="258.8" y="235.6">5V</text>
<text x="269.1" y="234.4">U9</text>
<text x="313.6" y="238.2">H1</text>
<text x="115.5" y="240.7">GND</text>
<text x="29.9" y="254.9" transform="rotate(-90 29.9 254.9)">2.5V</text>
<text x="274.2" y="252.1">GND</text>
</g>
<g font-size="2.3" fill="#00f">
<text x="330.9" y="13.8" transform="rotate(-90 330.9 13.8)">X</text>
<text x="59.6" y="21">4.7nF</text>
<text x="166.2" y="18.5">4.7nF</text>
<text x="38.8" y="27.8" transform="rotate(-90 38.8 27.8)">5V</text>
<text x="51.9" y="26.1">82k</text>
<text x="116.7" y="27.3">82k</text>
<text x="167.5" y="27.3">82k</text>
<text x="334.7" y="29.1" transform="rotate(-90 334.7 29.1)">Y</text>
<text x="337.7" y="32.4">3.3nF</text>
<text x="238" y="40">VELX</text>
<text x="13.8" y="47.7">X</text>
<text x="137" y="47.7">10uF</text>
<text x="190.4" y="47.7">10uF</text>
<text x="266.6" y="42.6">100nF</text>
<text x="337.7" y="45.1">3.3nF</text>
<text x="24" y="52.7">10uF</text>
<text x="81.2" y="48.9">33k</text>
<text x="112.9" y="50.2">MCP6002DRG</text>
<text x="163.7" y="50.2">MCP6002DRG</text>
<text x="58.3" y="59.1">MCP6002DRG</text>
<text x="194.2" y="59.1">100k</text>
<text x="212" y="54">MCP6002DRG</text>
<text x="339" y="55.3">3.3nF</text>
<text x="330.9" y="63.5" transform="rotate(-90 330.9 63.5)">Z</text>
<text x="35.4" y="69.3">100k</text>
<text x="51.9" y="69.3">3.3k</text>
<text x="95.1" y="69.3">4.7uF</text>
<text x="109.1" y="69.3">82k</text>
<text x="140.8" y="66.7">100k</text>
<text x="159.9" y="69.3">82k</text>
<text x="203.9" y="76.8" transform="rotate(-90 203.9 76.8)">REF</text>
<text x="281.8" y="83.2">MMA7361LCR1</text>
<text x="59.6" y="107.4">4.7nF</text>
<text x="166.2" y="104.8">4.7nF</text>
<text x="51.9" y="112.4">82k</text>
<text x="116.7" y="113.7">82k</text>
<text x="167.5" y="113.7">82k</text>
<text x="266.7" y="109.1" transform="rotate(-90 266.7 109.1)">5V</text>
<text x="312.5" y="109.1" transform="rotate(-90 312.5 109.1)">165</text>
<text x="38.8" y="116.7" transform="rotate(-90 38.8 116.7)">5V</text>
<text x="274.2" y="117.5">LM317</text>
<text x="302.1" y="118.8">220</text>
<text x="313.6" y="122.6">1uF</text>
<text x="238" y="126.4">VELY</text>
<text x="13.8" y="134">Y</text>
<text x="81.2" y="135.3">33k</text>
<text x="112.9" y="136.6">MCP6002DRG</text>
<text x="137" y="134">10uF</text>
<text x="172.6" y="136.6">MCP6002DRG</text>
<text x="190.4" y="134">10uF</text>
<text x="272.9" y="132.8">100nF</text>
<text x="286.9" y="132.8">68</text>
<text x="24" y="139.1">10uF</text>
<text x="212" y="140.4">MCP6002DRG</text>
<text x="58.3" y="145.5">MCP6002DRG</text>
<text x="194.2" y="145.5">100k</text>
<text x="35.4" y="155.6">100k</text>
<text x="51.9" y="155.6">3.3k</text>
<text x="95.1" y="155.6">4.7uF</text>
<text x="109.1" y="155.6">82k</text>
<text x="140.8" y="153.1">100k</text>
<text x="159.9" y="155.6">82k</text>
<text x="203.9" y="163.1" transform="rotate(-90 203.9 163.1)">REF</text>
<text x="280.5" y="184.8">3.3k</text>
<text x="303.4" y="184.8">3.3k</text>
<text x="166.2" y="191.2">4.7nF</text>
<text x="59.6" y="193.7">4.7nF</text>
<text x="283.1" y="195">KT-0603R</text>
<text x="305.9" y="195">KT-0603R</text>
<text x="38.8" y="203.1" transform="rotate(-90 38.8 203.1)">5V</text>
<text x="51.9" y="198.8">82k</text>
<text x="116.7" y="200.1">82k</text>
<text x="167.5" y="200.1">82k</text>
<text x="271.7" y="207.7">GND</text>
<text x="273.6" y="205.1">3.3V</text>
<text x="303.4" y="205.1">5V</text>
<text x="303.4" y="207.7">X</text>
<text x="238" y="212.8">VELZ</text>
<text x="271.7" y="212.8">GND</text>
<text x="303.4" y="215.3">VELX</text>
<text x="303.4" y="212.8">Z</text>
<text x="303.4" y="210.2">Y</text>
<text x="13.8" y="220.4">Z</text>
<text x="81.2" y="221.7">33k</text>
<text x="137" y="220.4">10uF</text>
<text x="190.4" y="220.4">10uF</text>
<text x="271.7" y="217.8">VELZ</text>
<text x="302.1" y="217.8">VELY</text>
<text x="24" y="225.5">10uF</text>
<text x="112.9" y="222.9">MCP6002DRG</text>
<text x="163.7" y="222.9">MCP6002DRG</text>
<text x="212" y="226.7">MCP6002DRG</text>
<text x="283.1" y="222.9">T821112A1R100CEU</text>
<text x="58.3" y="231.8">MCP6002DRG</text>
<text x="194.2" y="231.8">100k</text>
<text x="140.8" y="239.4">100k</text>
<text x="288.2" y="235.6">2.5V</text>
<text x="35.4" y="242">100k</text>
<text x="51.9" y="242">3.3k</text>
<text x="95.1" y="242">4.7uF</text>
<text x="109.1" y="242">82k</text>
<text x="159.9" y="242">82k</text>
<text x="303.4" y="243.2">REF</text>
<text x="303.4" y="240.7">2.5V</text>
<text x="303.4" y="245.8">165</text>
<text x="203.9" y="249.5" transform="rotate(-90 203.9 249.5)">REF</text>
<text x="309.8" y="250.9">JUMPER</text>
</g>
<g font-size="2.3">
<text x="220.1" y="34.4" transform="rotate(-90 220.1 34.4)">8</text>
<text x="62.6" y="39.5" transform="rotate(-90 62.6 39.5)">8</text>
<text x="110.1" y="40.3">6</text>
<text x="160.9" y="40.3">6</text>
<text x="213" y="37.7">2</text>
<text x="227.5" y="40.3">1</text>
<text x="279" y="37.7">6</text>
<text x="282.6" y="38.8">VDD</text>
<text x="310.3" y="38.8">XOUT</text>
<text x="310.3" y="41.3">YOUT</text>
<text x="318.9" y="37.7">2</text>
<text x="318.9" y="40.3">3</text>
<text x="55.5" y="47.9">3</text>
<text x="55.5" y="42.8">2</text>
<text x="70" y="45.4">1</text>
<text x="110.1" y="45.4">5</text>
<text x="124.6" y="42.8">7</text>
<text x="160.9" y="45.4">5</text>
<text x="175.4" y="42.8">7</text>
<text x="213" y="42.8">3</text>
<text x="277.8" y="45.4">13</text>
<text x="279" y="42.8">7</text>
<text x="282.6" y="43.8">SLEEP</text>
<text x="282.6" y="46.4">SELF/TEST</text>
<text x="310.5" y="43.8">ZOUT</text>
<text x="318.9" y="42.8">4</text>
<text x="62.6" y="53.9" transform="rotate(-90 62.6 53.9)">4</text>
<text x="220.1" y="48.9" transform="rotate(-90 220.1 48.9)">4</text>
<text x="303.8" y="54">0G-DETECT</text>
<text x="318.9" y="53">9</text>
<text x="277.8" y="58.1">11</text>
<text x="279" y="55.5">8</text>
<text x="282.6" y="56.5">NC/2</text>
<text x="282.6" y="59.1">NC/4</text>
<text x="305.3" y="56.5">G-SELECT</text>
<text x="318.9" y="55.5">10</text>
<text x="277.8" y="60.6">12</text>
<text x="277.8" y="63.1">14</text>
<text x="279" y="65.7">1</text>
<text x="282.6" y="61.6">NC/5</text>
<text x="282.6" y="64.2">NC/6</text>
<text x="282.6" y="66.7">NC/7</text>
<text x="279" y="75.8">5</text>
<text x="282.6" y="76.9">VSS</text>
<text x="274" y="108.9">3</text>
<text x="277.5" y="109.9">IN</text>
<text x="286.4" y="109.9">OUT</text>
<text x="293.5" y="108.9">2</text>
<text x="283.6" y="117.4" transform="rotate(-90 283.6 117.4)">1</text>
<text x="62.6" y="125.8" transform="rotate(-90 62.6 125.8)">8</text>
<text x="160.9" y="125.4">6</text>
<text x="213" y="124.1">2</text>
<text x="220.1" y="120.8" transform="rotate(-90 220.1 120.8)">8</text>
<text x="55.5" y="129.2">2</text>
<text x="70" y="131.7">1</text>
<text x="110.1" y="131.7">5</text>
<text x="110.1" y="126.6">6</text>
<text x="124.6" y="129.2">7</text>
<text x="160.9" y="130.4">5</text>
<text x="175.4" y="127.9">7</text>
<text x="213" y="129.2">3</text>
<text x="227.5" y="126.6">1</text>
<text x="55.5" y="134.3">3</text>
<text x="220.1" y="135.2" transform="rotate(-90 220.1 135.2)">4</text>
<text x="62.6" y="140.3" transform="rotate(-90 62.6 140.3)">4</text>
<text x="117.3" y="209.7" transform="rotate(-90 117.3 209.7)">8</text>
<text x="220.1" y="207.1" transform="rotate(-90 220.1 207.1)">8</text>
<text x="281.7" y="205.4">1</text>
<text x="281.7" y="207.9">3</text>
<text x="284" y="206.6">1</text>
<text x="284" y="209.2">3</text>
<text x="291" y="209.2">4</text>
<text x="291" y="206.6">2</text>
<text x="293.4" y="207.9">4</text>
<text x="293.4" y="205.4">2</text>
<text x="55.5" y="215.5">6</text>
<text x="110.1" y="213">2</text>
<text x="124.6" y="215.5">1</text>
<text x="160.9" y="213">6</text>
<text x="175.4" y="215.5">7</text>
<text x="213" y="215.5">3</text>
<text x="213" y="210.5">2</text>
<text x="227.5" y="213">1</text>
<text x="281.7" y="210.5">5</text>
<text x="281.7" y="213">7</text>
<text x="281.7" y="215.5">9</text>
<text x="284" y="211.7">5</text>
<text x="284" y="214.3">7</text>
<text x="291" y="214.3">8</text>
<text x="291" y="211.7">6</text>
<text x="293.4" y="215.5">10</text>
<text x="293.4" y="213">8</text>
<text x="293.4" y="210.5">6</text>
<text x="55.5" y="220.6">5</text>
<text x="70" y="218.1">7</text>
<text x="110.1" y="218.1">3</text>
<text x="160.9" y="218.1">5</text>
<text x="220.1" y="221.6" transform="rotate(-90 220.1 221.6)">4</text>
<text x="280.4" y="218.1">11</text>
<text x="284" y="216.8">9</text>
<text x="284" y="219.3">11</text>
<text x="289.8" y="219.3">12</text>
<text x="289.8" y="216.8">10</text>
<text x="293.4" y="218.1">12</text>
<text x="117.3" y="224.1" transform="rotate(-90 117.3 224.1)">4</text>
<text x="267.1" y="238.2">3</text>
<text x="269.6" y="239.4">VIN</text>
<text x="277.6" y="236.9">VOUT</text>
<text x="279.2" y="239.7">TAB</text>
<text x="284.9" y="235.9">2</text>
<text x="284.9" y="238.4">4</text>
<text x="274.2" y="242">GND</text>
<text x="276.5" y="244.2" transform="rotate(-90 276.5 244.2)">1</text>
<text x="312.2" y="240.9">1</text>
<text x="312.2" y="243.5">2</text>
<text x="314.5" y="242.2">1</text>
<text x="314.5" y="244.7">2</text>
<text x="312.2" y="246">3</text>
<text x="314.5" y="247.3">3</text>
</g>
<text font-size="2.3" fill="#a00000" x="281.6" y="113.5">ADJ</text>
</svg>
